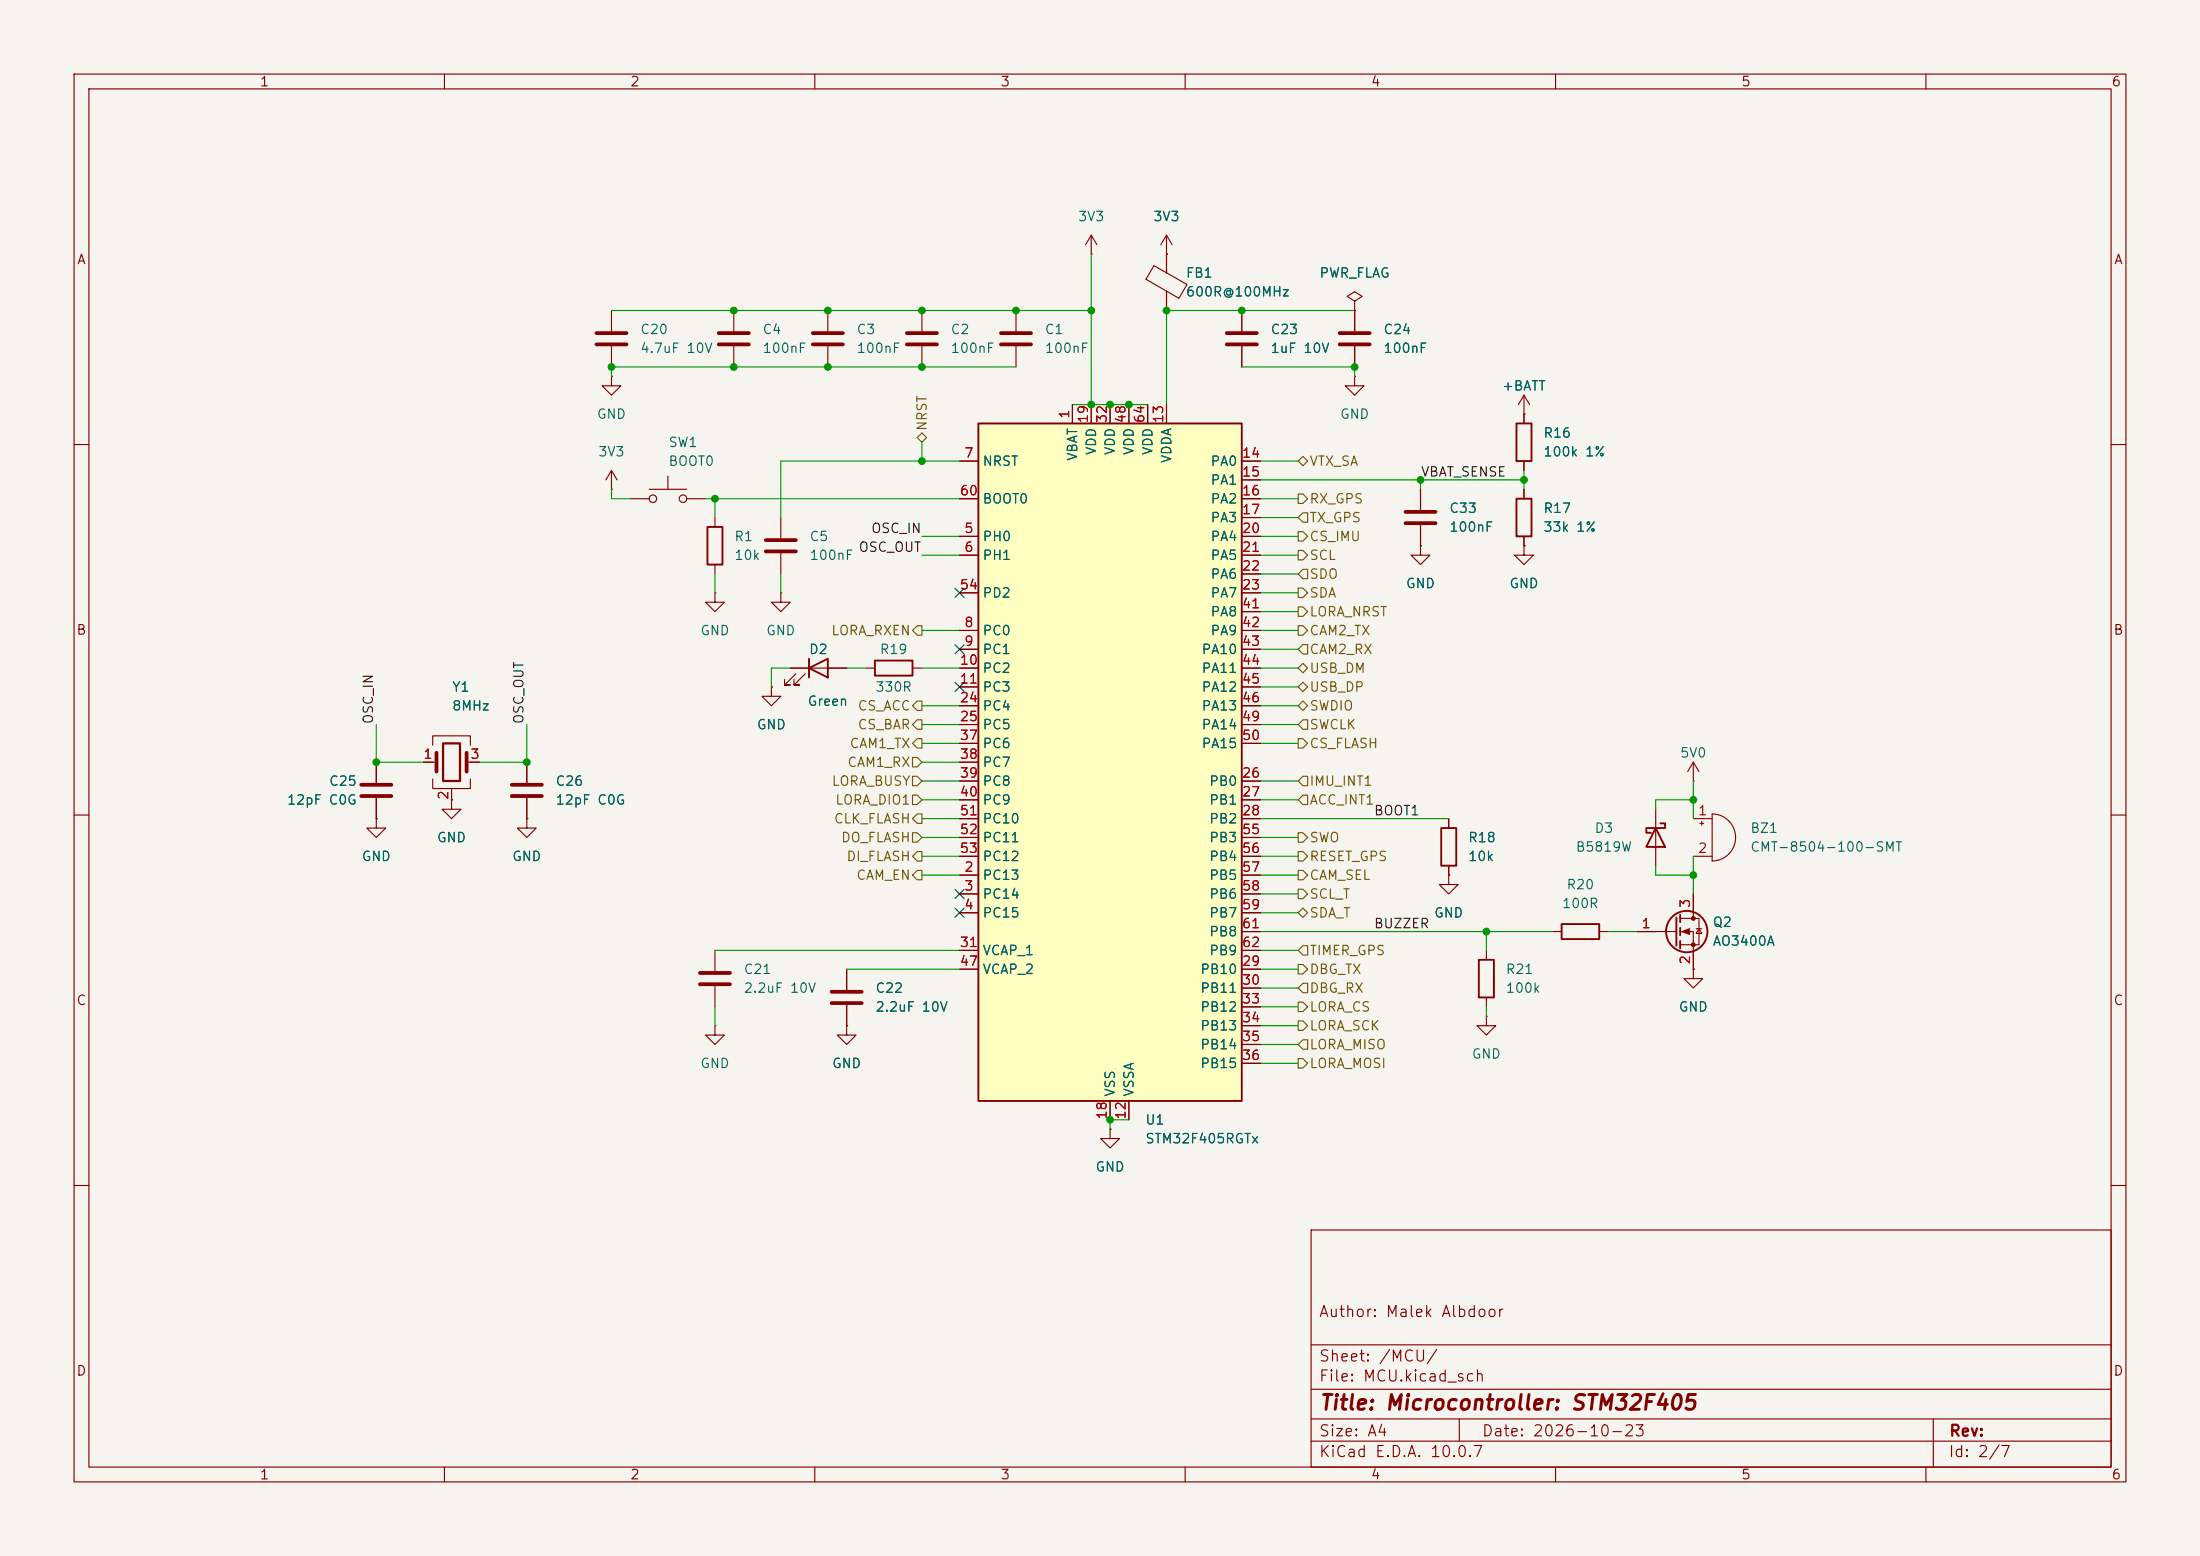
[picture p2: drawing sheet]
<svg xmlns="http://www.w3.org/2000/svg" width="297mm" height="210mm" viewBox="0 0 297 210" stroke-linecap="round" stroke-linejoin="round" font-family="sans-serif">
<path d="M0 0h297v210h-297z" fill="#f5f4ef" stroke="#f5f4ef" stroke-width=".14"/>
<g fill="none" stroke="#840000" stroke-width=".15">
<path d="M10 10h277v190h-277zM12 12h273v186h-273zM60 10v2M110 10v2M160 10v2M210 10v2M260 10v2M82.5 41.9v2.8M82.5 46.7v2.8M10 60h2M285 60h2M10 110h2"/>
<path d="M228.6 105.4h.1M228.6 102.9l-.8 1.2M228.6 102.9l.8 1.2M228.6 102.9v2.5M285 110h2M96.5 138.4v1.3h1.3l-1.3 1.3-1.3-1.3h1.3M96.5 138.4h.1M96.5 128.3v2.8M96.5 133.1v2.8M114.3 138.4v1.3h1.3l-1.3 1.3-1.3-1.3h1.3M114.3 138.4h.1M114.3 130.8v2.8"/>
<path d="M114.3 135.6v2.8M10 160h2M177 166h108v32h-108zM285 160h2M60 198v2M110 198v2M160 198v2M177 194.5h108M177 191.5h108M177 187.5h108M177 181.5h108M197 191.5v3"/>
<path d="M210 198v2M260 198v2M261 191.5v6.5"/>
</g>
<path d="M80.5 45h4.1M80.5 46.5h4.1M94.5 131.3h4.1M94.5 132.8h4.1M112.3 133.9h4M112.3 135.4h4" fill="none" stroke="#840000" stroke-width=".51"/>
<path d="M132.1 57.2h35.5v91.4h-35.5z" fill="#ffffc2"/>
<g fill="none" stroke="#840000" stroke-width=".25">
<path d="M132.1 57.2h35.5v91.4h-35.5zM204.7 57.2h2.1v5h-2.1zM95.5 71.1h2v5.1h-2zM204.7 67.3h2.1v5.1h-2.1zM109.2 90.2l2.6-1.3v2.5zM109.2 88.9v2.5M118.1 89.2h5.1v2h-5.1zM194.6 111.8h2v5h-2zM223.5 111.8l1.3 2.5h-2.6zM224.2 111.1h.6v.7h-2.6v.6h.7M199.6 129.5h2.1v5.1h-2.1zM210.8 124.7h5.1v2h-5.1z"/>
<path d="M226.3 123.8v3.8M226.8 123.4v1.1M226.8 125.2v1M226.8 127v1"/>
<circle cx="227.7" cy="125.7" r="2.79"/>
</g>
<g fill="none" stroke="#840000" stroke-width=".15">
<path d="M147.3 34.3h.1M147.3 31.8v2.5M147.3 31.8l-.7 1.2M147.3 31.8l.8 1.2M155.8 35.8l4.4 2.6-1 1.9-4.5-2.6zM157.5 34.3h.1M157.5 31.8v5M157.5 39.3v2.6M157.5 31.8l-.8 1.2M157.5 31.8l.7 1.2M82.5 50.8v1.3h1.3l-1.3 1.2-1.2-1.2h1.2M82.5 50.8h.1"/>
<path d="M99.1 41.9v2.8M99.1 46.7v2.8M111.8 41.9v2.8M111.8 46.7v2.8M124.5 41.9v2.8M124.5 46.7v2.8M137.2 41.9v2.8M137.2 46.7v2.8M144.8 54.6v2.6M147.3 54.6v2.6M149.9 54.6v2.6M152.4 54.6v2.6"/>
<path d="M154.9 54.6v2.6M157.5 54.6v2.6M167.6 41.9v2.8M167.6 46.7v2.8M182.9 40.6l1-.6-1-.6-1 .6 1 .6v1.3M182.9 41.9h.1M182.9 50.8v1.3h1.2l-1.2 1.2-1.3-1.2h1.3M182.9 50.8h.1M182.9 41.9v2.8M182.9 46.7v2.8M205.7 55.9h.1M205.7 53.3v3.9"/>
<path d="M205.7 53.3l-.7 1.3M205.7 53.3l.8 1.3M82.5 66h.1M82.5 63.5l-.7 1.3M82.5 63.5l.8 1.3M82.5 63.5v2.5M85.1 67.3h2.5M87.6 66h5.1M90.2 64.3v1.7M92.7 67.3h2.5M96.5 69.9v1.2M96.5 76.2v1.3"/>
<path d="M105.4 69.9v2.7M105.4 74.7v2.8M129.5 72.4h2.6M129.5 74.9h2.6M129.5 62.2h2.6M129.5 67.3h2.6M167.6 72.4h2.6M167.6 74.9h2.6M167.6 62.2h2.6M167.6 64.8h2.6M167.6 67.3h2.6M167.6 69.9h2.6"/>
<path d="M167.6 77.5h2.6M191.8 73.7v1.2h1.2l-1.2 1.3-1.3-1.3h1.3M191.8 73.7h.1M191.8 66v2.8M191.8 70.9v2.8M205.7 73.7v1.2h1.3l-1.3 1.3-1.2-1.3h1.2M205.7 73.7h.1M205.7 62.2v1.3M205.7 66v1.3M205.7 72.4v1.3M96.5 80v1.3h1.3l-1.3 1.3-1.3-1.3h1.3M96.5 80h.1"/>
<path d="M104.1 92.7v1.3h1.3l-1.3 1.3-1.2-1.3h1.2M104.1 92.7h.1M105.4 80v1.3h1.3l-1.3 1.3-1.3-1.3h1.3M105.4 80h.1M106.7 90.2h7.6M107.4 90.9l-1.5 1.6h.8h-.8v-.8M108.7 90.9l-1.5 1.6h.7h-.7v-.8M116.8 90.2h1.3M123.2 90.2h1.3M129.5 85.1h2.6M129.5 87.6h2.6M129.5 90.2h2.6"/>
<path d="M129.5 92.7h2.6M129.5 80h2.6M129.5 95.3h2.6M129.5 97.8h2.6M167.6 85.1h2.6M167.6 87.6h2.6M167.6 90.2h2.6M167.6 92.7h2.6M167.6 80h2.6M167.6 95.3h2.6M167.6 97.8h2.6M167.6 82.6h2.6"/>
<path d="M50.8 110.5v1.3h1.3l-1.3 1.2-1.3-1.2h1.3M50.8 110.5h.1M50.8 102.9v2.8M50.8 107.7v2.8M57.1 102.9h1.8M58.4 100.6v-1.3h5.1v1.3M58.4 105.2v1.2h5.1v-1.2M61 108v1.2h1.2l-1.2 1.3-1.3-1.3h1.3M61 108h.1M61 106.4v1.6M63 102.9h1.8M71.1 110.5v1.3h1.3l-1.3 1.2-1.3-1.2h1.3"/>
<path d="M71.1 110.5h.1M71.1 102.9v2.8M71.1 107.7v2.8M129.5 118.1h2.6M129.5 105.4h2.6M129.5 108h2.6M129.5 110.5h2.6M129.5 100.3h2.6M129.5 102.9h2.6M129.5 113h2.6M129.5 115.6h2.6M167.6 118.1h2.6"/>
<path d="M167.6 105.4h2.6M167.6 108h2.6M167.6 110.5h2.6M167.6 100.3h2.6M167.6 113h2.6M167.6 115.6h2.6M195.6 118.1v1.3h1.2l-1.2 1.3-1.3-1.3h1.3M195.6 118.1h.1M195.6 110.5v1.3M195.6 116.8v1.3M223.5 109.2v7.6M228.6 110.5h2.5"/>
<path d="M228.6 115.6h2.5M229.5 111.1h.5M229.7 110.9v.5M231.1 109.9a3.2 3.2 0 0 1 3.2 3.1 3.2 3.2 0 0 1-3.2 3.2zM114.3 138.4h.1M114.3 130.8v2.8M114.3 135.6v2.8M129.5 120.7h2.6M129.5 123.2h2.6M129.5 130.8h2.6M129.5 128.3h2.6M167.6 120.7h2.6"/>
<path d="M167.6 123.2h2.6M167.6 130.8h2.6M167.6 133.4h2.6M167.6 128.3h2.6M167.6 135.9h2.6M167.6 138.4h2.6M167.6 125.7h2.6M200.7 137.2v1.2h1.2l-1.2 1.3-1.3-1.3h1.3M200.7 137.2h.1M200.7 128.3v1.2M200.7 134.6v1.3M209.5 125.7h1.3"/>
<path d="M215.9 125.7h1.3M221 125.7h5.3M226.8 124h2.6v3.5h-2.6M226.8 125.7h1.8v5.1M228.6 130.8v1.3h1.3l-1.3 1.3-1.3-1.3h1.3M228.6 130.8h.1M228.6 120.7v3.3M229 125.3h.7M229.4 125.3l.3 .7h-.7zM149.9 152.4v1.3h1.2l-1.2 1.2-1.3-1.2h1.3M149.9 152.4h.1M149.9 148.6v2.5"/>
<path d="M152.4 148.6v2.5M167.6 141h2.6M167.6 143.5h2.6"/>
<circle cx="88.1" cy="67.3" r=".51"/>
<circle cx="92.2" cy="67.3" r=".51"/>
</g>
<g fill="none" stroke="#840000" stroke-width=".51">
<path d="M97 45h4.1M97 46.5h4.1M109.7 45h4.1M109.7 46.5h4.1M122.4 45h4.1M122.4 46.5h4.1M135.1 45h4.1M135.1 46.5h4.1M165.6 45h4.1M165.6 46.5h4.1M180.8 45h4.1M180.8 46.5h4.1"/>
<path d="M103.4 72.9h4M103.4 74.4h4M189.7 69.1h4.1M189.7 70.6h4.1M48.8 105.9h4M48.8 107.4h4M58.9 101.6v2.5M63 101.6v2.5M69.1 105.9h4.1M69.1 107.4h4.1"/>
</g>
<path d="M59.8 100.3h2.3v5.1h-2.3z" fill="none" stroke="#840000" stroke-width=".3"/>
<g fill="#840000" stroke="#840000" stroke-width=".15">
<path d="M227.1 125.7l1-.4v.8z"/>
<circle cx="228.6" cy="124" r=".25"/>
<circle cx="228.6" cy="127.5" r=".25"/>
</g>
<g fill="none" stroke="#725600" stroke-width=".15">
<path d="M123.8 59.1l.7-.7 .6 .7-.6 .6zM175.3 79.4h.6l.6 .6-.6 .6h-.6zM175.3 69.9l.6-.7h.6v1.3h-.6zM175.3 77.5l.6-.7h.6v1.3h-.6zM175.3 66.7h.6l.6 .6-.6 .6h-.6zM175.3 74.3h.6l.6 .6-.6 .7h-.6zM175.3 71.8h.6l.6 .6-.6 .6h-.6zM175.3 62.2l.6-.6 .6 .6-.6 .7zM123.8 97.2h.7v1.2h-.7l-.6-.6zM123.8 99.7h.7v1.3h-.7l-.6-.7zM123.8 94.6h.7v1.3h-.7l-.6-.6zM123.8 84.5h.7v1.2h-.7l-.6-.6z"/>
<path d="M175.3 84.5h.6l.6 .6-.6 .6h-.6zM175.3 92.7l.6-.6 .6 .6-.6 .6zM175.3 99.7h.6l.6 .6-.6 .7h-.6zM175.3 95.3l.6-.7 .6 .7-.6 .6zM175.3 90.2l.6-.7 .6 .7-.6 .6zM175.3 81.9h.6l.6 .7-.6 .6h-.6zM175.9 97.2h.6v1.2h-.6l-.6-.6zM175.9 87h.6v1.3h-.6l-.6-.7zM123.2 112.4h.6l.7 .6-.7 .7h-.6zM123.2 107.3h.6l.7 .7-.7 .6h-.6zM123.2 104.8h.6l.7 .6-.7 .6h-.6zM123.2 102.2h.6l.7 .7-.7 .6h-.6z"/>
<path d="M123.8 114.9h.7v1.3h-.7l-.6-.6zM123.8 117.5h.7v1.2h-.7l-.6-.6zM123.8 109.9h.7v1.2h-.7l-.6-.6zM175.3 117.5h.6l.6 .6-.6 .6h-.6zM175.3 105.4l.6-.6h.6v1.2h-.6zM175.3 114.9h.6l.6 .7-.6 .6h-.6zM175.3 112.4h.6l.6 .6-.6 .7h-.6zM175.9 107.3h.6v1.3h-.6l-.6-.6zM175.3 137.8h.6l.6 .6-.6 .7h-.6zM175.3 130.2h.6l.6 .6-.6 .6h-.6zM175.3 123.2l.6-.6 .6 .6-.6 .6zM175.3 135.3h.6l.6 .6-.6 .6h-.6z"/>
<path d="M175.3 120h.6l.6 .7-.6 .6h-.6zM175.9 132.7h.6v1.3h-.6l-.6-.6zM175.9 127.6h.6v1.3h-.6l-.6-.6zM175.3 142.9h.6l.6 .6-.6 .6h-.6zM175.3 141l.6-.7h.6v1.3h-.6z"/>
</g>
<g fill="none" stroke="#009600" stroke-width=".15">
<path d="M147.3 34.3v20.3M82.5 41.9h64.8M124.5 59.7v2.5M137.2 49.5h-54.7v1.3M144.8 54.6h10.1M167.6 49.5h15.3v1.3M182.9 41.9h-25.4v12.7M82.5 66v1.3h2.6M95.2 67.3h34.3M96.5 67.3v2.6M96.5 77.5v2.5M105.4 77.5v2.5"/>
<path d="M124.5 74.9h5M124.5 72.4h5M129.5 62.2h-24.1v7.7M170.2 64.8h35.5M170.2 74.9h5.1M170.2 67.3h5.1M170.2 62.2h5.1M170.2 77.5h5.1M170.2 72.4h5.1M170.2 69.9h5.1M191.8 64.8v1.2M205.7 63.5v2.5"/>
<path d="M50.8 97.8v5.1h6.3M71.1 97.8v5.1h-6.3M106.7 90.2h-2.6v2.5M114.3 90.2h2.5M124.5 90.2h5M124.5 85.1h5M124.5 97.8h5M124.5 95.3h5M170.2 82.6h5.1M170.2 87.6h5.1M170.2 90.2h5.1M170.2 92.7h5.1"/>
<path d="M170.2 85.1h5.1M170.2 80h5.1M170.2 97.8h5.1M170.2 95.3h5.1M124.5 113h5M124.5 118.1h5M124.5 110.5h5M124.5 102.9h5M124.5 105.4h5M124.5 108h5M124.5 100.3h5M124.5 115.6h5"/>
<path d="M170.2 113h5.1M170.2 118.1h5.1M170.2 110.5h25.4M170.2 105.4h5.1M170.2 108h5.1M170.2 100.3h5.1M170.2 115.6h5.1M223.5 116.8v1.3h5.1M228.6 105.4v5.1M228.6 115.6v5.1M228.6 108h-5.1v1.2M96.5 135.9v2.5"/>
<path d="M96.5 128.3h33M114.3 130.8h15.2M170.2 123.2h5.1M170.2 125.7h39.3M170.2 138.4h5.1M170.2 128.3h5.1M170.2 120.7h5.1M170.2 133.4h5.1M170.2 130.8h5.1M170.2 135.9h5.1M200.7 125.7v2.6M200.7 135.9v1.3"/>
<path d="M217.2 125.7h3.8M152.4 151.1h-2.5v1.3M170.2 143.5h5.1M170.2 141h5.1"/>
</g>
<path d="M128.9 79.4l1.2 1.2M130.1 79.4l-1.2 1.2M128.9 87l1.2 1.2M128.9 92.1l1.2 1.2M130.1 87l-1.2 1.2M130.1 92.1l-1.2 1.2M128.9 122.6l1.2 1.2M128.9 120l1.2 1.3M130.1 122.6l-1.2 1.2M130.1 120l-1.2 1.3" fill="none" stroke="#000084" stroke-width=".15"/>
<g fill="#009600" stroke="#009600" stroke-width=".14">
<circle cx="124.5" cy="41.9" r=".46"/>
<circle cx="147.3" cy="41.9" r=".46"/>
<circle cx="137.2" cy="41.9" r=".46"/>
<circle cx="157.5" cy="41.9" r=".46"/>
<circle cx="124.5" cy="49.5" r=".46"/>
<circle cx="111.8" cy="49.5" r=".46"/>
<circle cx="111.8" cy="41.9" r=".46"/>
<circle cx="99.1" cy="41.9" r=".46"/>
<circle cx="82.5" cy="49.5" r=".46"/>
<circle cx="99.1" cy="49.5" r=".46"/>
<circle cx="124.5" cy="62.2" r=".46"/>
<circle cx="96.5" cy="67.3" r=".46"/>
<circle cx="191.8" cy="64.8" r=".46"/>
<circle cx="205.7" cy="64.8" r=".46"/>
<circle cx="228.6" cy="118.1" r=".46"/>
<circle cx="228.6" cy="108" r=".46"/>
<circle cx="149.9" cy="151.1" r=".46"/>
<circle cx="200.7" cy="125.7" r=".46"/>
<circle cx="50.8" cy="102.9" r=".46"/>
<circle cx="71.1" cy="102.9" r=".46"/>
<circle cx="182.9" cy="49.5" r=".46"/>
<circle cx="149.9" cy="54.6" r=".46"/>
<circle cx="147.3" cy="54.6" r=".46"/>
<circle cx="152.4" cy="54.6" r=".46"/>
<circle cx="167.6" cy="41.9" r=".46"/>
</g>
<text font-size="2" fill="#840000" x="178" y="190.8">Title: Microcontroller: STM32F405</text>
<g font-size="1.5" fill="#840000">
<text x="178" y="178.1">Author: Malek Albdoor</text>
<text x="178" y="184.1">Sheet: /MCU/</text>
<text x="178" y="186.8">File: MCU.kicad_sch</text>
<text x="178" y="197">KiCad E.D.A. 10.0.7</text>
<text x="178" y="194.2">Size: A4</text>
<text x="200" y="194.2">Date: 2026-10-23</text>
<text x="263" y="197">Id: 2/7</text>
<text x="263" y="194.2">Rev:</text>
</g>
<g font-size="1.3" fill="#840000">
<text x="35" y="12">1</text>
<text x="85" y="12">2</text>
<text x="135" y="12">3</text>
<text x="185" y="12">4</text>
<text x="235" y="12">5</text>
<text x="285" y="12">6</text>
<text x="10.3" y="36">A</text>
<text x="285.3" y="36">A</text>
<text x="10.2" y="86">B</text>
<text x="285.2" y="86">B</text>
<text x="10.2" y="136">C</text>
<text x="285.2" y="136">C</text>
<text x="10.2" y="186">D</text>
<text x="285.2" y="186">D</text>
<text x="35" y="200">1</text>
<text x="85" y="200">2</text>
<text x="135" y="200">3</text>
<text x="185" y="200">4</text>
<text x="235" y="200">5</text>
<text x="285" y="200">6</text>
</g>
<g font-size="1.3" fill="#006464">
<text x="145.4" y="30.2">3V3</text>
<text x="155.6" y="30.2">3V3</text>
<text x="160" y="37.8">FB1</text>
<text x="160" y="40.3">600R@100MHz</text>
<text x="178" y="37.8">PWR_FLAG</text>
<text x="86.3" y="45.4">C20</text>
<text x="86.3" y="48">4.7uF 10V</text>
<text x="102.9" y="45.4">C4</text>
<text x="102.9" y="48">100nF</text>
<text x="115.6" y="45.4">C3</text>
<text x="115.6" y="48">100nF</text>
<text x="128.3" y="45.4">C2</text>
<text x="128.3" y="48">100nF</text>
<text x="141" y="45.4">C1</text>
<text x="141" y="48">100nF</text>
<text x="171.4" y="45.4">C23</text>
<text x="171.4" y="48">1uF 10V</text>
<text x="186.7" y="45.4">C24</text>
<text x="186.7" y="48">100nF</text>
<text x="202.7" y="53">+BATT</text>
<text x="80.5" y="56.8">GND</text>
<text x="180.8" y="56.8">GND</text>
<text x="208.3" y="59.4">R16</text>
<text x="80.7" y="61.9">3V3</text>
<text x="90.2" y="60.7">SW1</text>
<text x="90.2" y="63.2">BOOT0</text>
<text x="132.6" y="63.2">NRST</text>
<text x="145.7" y="62.3" transform="rotate(-90 145.7 62.3)">VBAT</text>
<text x="148.3" y="61.5" transform="rotate(-90 148.3 61.5)">VDD</text>
<text x="150.8" y="61.5" transform="rotate(-90 150.8 61.5)">VDD</text>
<text x="153.4" y="61.5" transform="rotate(-90 153.4 61.5)">VDD</text>
<text x="155.9" y="61.5" transform="rotate(-90 155.9 61.5)">VDD</text>
<text x="158.4" y="62.6" transform="rotate(-90 158.4 62.6)">VDDA</text>
<text x="163.3" y="63.2">PA0</text>
<text x="163.3" y="65.7">PA1</text>
<text x="208.3" y="61.9">100k 1%</text>
<text x="132.6" y="68.3">BOOT0</text>
<text x="163.3" y="68.3">PA2</text>
<text x="163.3" y="70.8">PA3</text>
<text x="195.6" y="69.5">C33</text>
<text x="208.3" y="69.5">R17</text>
<text x="99" y="73.4">R1</text>
<text x="99" y="75.9">10k</text>
<text x="109.2" y="73.4">C5</text>
<text x="109.2" y="75.9">100nF</text>
<text x="132.6" y="73.4">PH0</text>
<text x="132.6" y="75.9">PH1</text>
<text x="163.3" y="73.4">PA4</text>
<text x="163.3" y="75.9">PA5</text>
<text x="195.6" y="72.1">100nF</text>
<text x="208.3" y="72.1">33k 1%</text>
<text x="132.6" y="81">PD2</text>
<text x="163.3" y="78.4">PA6</text>
<text x="163.3" y="81">PA7</text>
<text x="163.3" y="83.5">PA8</text>
<text x="189.7" y="79.7">GND</text>
<text x="203.7" y="79.7">GND</text>
<text x="94.5" y="86.1">GND</text>
<text x="103.3" y="86.1">GND</text>
<text x="109.1" y="88.6">D2</text>
<text x="118.7" y="88.6">R19</text>
<text x="132.6" y="86.1">PC0</text>
<text x="132.6" y="88.6">PC1</text>
<text x="162.1" y="88.6">PA10</text>
<text x="163.3" y="86.1">PA9</text>
<text x="60.9" y="93.7">Y1</text>
<text x="108.9" y="95.6">Green</text>
<text x="118.1" y="93.7">330R</text>
<text x="132.6" y="91.1">PC2</text>
<text x="132.6" y="93.7">PC3</text>
<text x="162.1" y="91.1">PA11</text>
<text x="162.1" y="93.7">PA12</text>
<text x="60.9" y="96.2">8MHz</text>
<text x="102.1" y="98.8">GND</text>
<text x="132.6" y="96.2">PC4</text>
<text x="132.6" y="98.8">PC5</text>
<text x="132.6" y="101.3">PC6</text>
<text x="162.1" y="96.2">PA13</text>
<text x="162.1" y="98.8">PA14</text>
<text x="162.1" y="101.3">PA15</text>
<text x="44.3" y="106.4">C25</text>
<text x="74.9" y="106.4">C26</text>
<text x="132.6" y="103.8">PC7</text>
<text x="132.6" y="106.4">PC8</text>
<text x="163.2" y="106.4">PB0</text>
<text x="226.7" y="102.6">5V0</text>
<text x="38.6" y="108.9">12pF C0G</text>
<text x="58.9" y="114">GND</text>
<text x="74.9" y="108.9">12pF C0G</text>
<text x="132.6" y="108.9">PC9</text>
<text x="132.6" y="111.5">PC10</text>
<text x="132.6" y="114">PC11</text>
<text x="163.2" y="108.9">PB1</text>
<text x="163.2" y="111.5">PB2</text>
<text x="163.2" y="114">PB3</text>
<text x="198.1" y="114">R18</text>
<text x="215.2" y="112.7">D3</text>
<text x="236.2" y="112.7">BZ1</text>
<text x="48.7" y="116.5">GND</text>
<text x="69.1" y="116.5">GND</text>
<text x="132.6" y="119.1">PC13</text>
<text x="132.6" y="116.5">PC12</text>
<text x="163.2" y="116.5">PB4</text>
<text x="163.2" y="119.1">PB5</text>
<text x="198.1" y="116.5">10k</text>
<text x="212.6" y="115.3">B5819W</text>
<text x="236.2" y="115.3">CMT-8504-100-SMT</text>
<text x="132.6" y="121.6">PC14</text>
<text x="132.6" y="124.2">PC15</text>
<text x="163.2" y="121.6">PB6</text>
<text x="163.2" y="124.2">PB7</text>
<text x="193.5" y="124.2">GND</text>
<text x="210.8" y="122.9">100R</text>
<text x="211.4" y="120.3">R20</text>
<text x="231.1" y="125.4">Q2</text>
<text x="100.3" y="131.8">C21</text>
<text x="132.6" y="129.2">VCAP_1</text>
<text x="132.6" y="131.8">VCAP_2</text>
<text x="161.9" y="131.8">PB10</text>
<text x="163.2" y="126.7">PB8</text>
<text x="163.2" y="129.2">PB9</text>
<text x="203.2" y="131.8">R21</text>
<text x="231.1" y="128">AO3400A</text>
<text x="100.3" y="134.3">2.2uF 10V</text>
<text x="118.1" y="134.3">C22</text>
<text x="118.1" y="136.9">2.2uF 10V</text>
<text x="161.9" y="134.3">PB11</text>
<text x="161.9" y="136.9">PB12</text>
<text x="203.2" y="134.3">100k</text>
<text x="226.5" y="136.9">GND</text>
<text x="161.9" y="139.4">PB13</text>
<text x="161.9" y="141.9">PB14</text>
<text x="198.6" y="143.2">GND</text>
<text x="94.5" y="144.5">GND</text>
<text x="112.2" y="144.5">GND</text>
<text x="150.8" y="148.1" transform="rotate(-90 150.8 148.1)">VSS</text>
<text x="153.4" y="148.1" transform="rotate(-90 153.4 148.1)">VSSA</text>
<text x="161.9" y="144.5">PB15</text>
<text x="154.5" y="152.1">U1</text>
<text x="154.5" y="154.6">STM32F405RGTx</text>
<text x="147.8" y="158.4">GND</text>
</g>
<g font-size="1.3" fill="#725600">
<text x="125.4" y="58.3" transform="rotate(-90 125.4 58.3)">NRST</text>
<text x="176.7" y="63.2">VTX_SA</text>
<text x="176.7" y="70.8">TX_GPS</text>
<text x="176.7" y="68.3">RX_GPS</text>
<text x="176.7" y="75.9">SCL</text>
<text x="176.7" y="73.4">CS_IMU</text>
<text x="176.7" y="81">SDA</text>
<text x="176.7" y="78.4">SDO</text>
<text x="176.7" y="83.5">LORA_NRST</text>
<text x="112.1" y="86.1">LORA_RXEN</text>
<text x="176.7" y="86.1">CAM2_TX</text>
<text x="176.7" y="88.6">CAM2_RX</text>
<text x="176.7" y="93.7">USB_DP</text>
<text x="176.7" y="91.1">USB_DM</text>
<text x="114.6" y="101.3">CAM1_TX</text>
<text x="115.7" y="98.8">CS_BAR</text>
<text x="115.7" y="96.2">CS_ACC</text>
<text x="176.7" y="98.8">SWCLK</text>
<text x="176.7" y="101.3">CS_FLASH</text>
<text x="176.7" y="96.2">SWDIO</text>
<text x="112.2" y="106.4">LORA_BUSY</text>
<text x="114.3" y="103.8">CAM1_RX</text>
<text x="176.7" y="106.4">IMU_INT1</text>
<text x="112.5" y="111.5">CLK_FLASH</text>
<text x="112.7" y="108.9">LORA_DIO1</text>
<text x="113.5" y="114">DO_FLASH</text>
<text x="176.7" y="114">SWO</text>
<text x="176.7" y="108.9">ACC_INT1</text>
<text x="114.2" y="116.5">DI_FLASH</text>
<text x="115.5" y="119.1">CAM_EN</text>
<text x="176.7" y="119.1">CAM_SEL</text>
<text x="176.7" y="116.5">RESET_GPS</text>
<text x="176.7" y="124.2">SDA_T</text>
<text x="176.7" y="121.6">SCL_T</text>
<text x="176.7" y="131.8">DBG_TX</text>
<text x="176.7" y="129.2">TIMER_GPS</text>
<text x="176.7" y="134.3">DBG_RX</text>
<text x="176.7" y="136.9">LORA_CS</text>
<text x="176.7" y="139.4">LORA_SCK</text>
<text x="176.7" y="141.9">LORA_MISO</text>
<text x="176.7" y="144.5">LORA_MOSI</text>
</g>
<g font-size="1.3" fill="#a90000">
<text x="144.6" y="56.6" transform="rotate(-90 144.6 56.6)">1</text>
<text x="147.2" y="57.2" transform="rotate(-90 147.2 57.2)">19</text>
<text x="149.7" y="57.2" transform="rotate(-90 149.7 57.2)">32</text>
<text x="152.3" y="57.2" transform="rotate(-90 152.3 57.2)">48</text>
<text x="154.8" y="57.2" transform="rotate(-90 154.8 57.2)">64</text>
<text x="157.3" y="57.2" transform="rotate(-90 157.3 57.2)">13</text>
<text x="130.1" y="62.1">7</text>
<text x="167.6" y="62.1">14</text>
<text x="167.6" y="64.6">15</text>
<text x="129.5" y="67.2">60</text>
<text x="167.6" y="67.2">16</text>
<text x="167.6" y="69.7">17</text>
<text x="130.1" y="72.3">5</text>
<text x="130.1" y="74.8">6</text>
<text x="167.6" y="72.3">20</text>
<text x="167.6" y="74.8">21</text>
<text x="167.6" y="77.3">22</text>
<text x="129.5" y="79.9">54</text>
<text x="167.6" y="79.9">23</text>
<text x="167.6" y="82.4">41</text>
<text x="130.1" y="85">8</text>
<text x="130.1" y="87.5">9</text>
<text x="167.6" y="85">42</text>
<text x="167.6" y="87.5">43</text>
<text x="129.5" y="90">10</text>
<text x="129.5" y="92.6">11</text>
<text x="129.5" y="95.1">24</text>
<text x="167.6" y="90">44</text>
<text x="167.6" y="92.6">45</text>
<text x="167.6" y="95.1">46</text>
<text x="129.5" y="97.7">25</text>
<text x="129.5" y="100.2">37</text>
<text x="167.6" y="97.7">49</text>
<text x="167.6" y="100.2">50</text>
<text x="57.1" y="102.7">1</text>
<text x="63.4" y="102.7">3</text>
<text x="129.5" y="102.7">38</text>
<text x="129.5" y="105.3">39</text>
<text x="129.5" y="107.8">40</text>
<text x="167.6" y="105.3">26</text>
<text x="167.6" y="107.8">27</text>
<text x="60.8" y="108" transform="rotate(-90 60.8 108)">2</text>
<text x="129.5" y="110.4">51</text>
<text x="129.5" y="112.9">52</text>
<text x="167.6" y="110.4">28</text>
<text x="167.6" y="112.9">55</text>
<text x="229.1" y="110.4">1</text>
<text x="129.5" y="115.4">53</text>
<text x="130.1" y="118">2</text>
<text x="167.6" y="115.4">56</text>
<text x="167.6" y="118">57</text>
<text x="229.1" y="115.4">2</text>
<text x="130.1" y="120.5">3</text>
<text x="130.1" y="123.1">4</text>
<text x="167.6" y="120.5">58</text>
<text x="167.6" y="123.1">59</text>
<text x="167.6" y="125.6">61</text>
<text x="221.5" y="125.6">1</text>
<text x="228.5" y="122.7" transform="rotate(-90 228.5 122.7)">3</text>
<text x="129.5" y="128.1">31</text>
<text x="129.5" y="130.7">47</text>
<text x="167.6" y="130.7">29</text>
<text x="167.6" y="128.1">62</text>
<text x="228.5" y="130.3" transform="rotate(-90 228.5 130.3)">2</text>
<text x="167.6" y="133.2">30</text>
<text x="167.6" y="135.8">33</text>
<text x="167.6" y="138.3">34</text>
<text x="167.6" y="140.8">35</text>
<text x="167.6" y="143.4">36</text>
<text x="149.7" y="151.2" transform="rotate(-90 149.7 151.2)">18</text>
<text x="152.3" y="151.2" transform="rotate(-90 152.3 151.2)">12</text>
</g>
<g font-size="1.3" fill="#0f0f0f">
<text x="191.7" y="64.6">VBAT_SENSE</text>
<text x="115.8" y="74.8">OSC_OUT</text>
<text x="117.5" y="72.3">OSC_IN</text>
<text x="50.7" y="97.8" transform="rotate(-90 50.7 97.8)">OSC_IN</text>
<text x="71" y="97.8" transform="rotate(-90 71 97.8)">OSC_OUT</text>
<text x="185.4" y="110.4">BOOT1</text>
<text x="185.4" y="125.6">BUZZER</text>
</g>
</svg>
